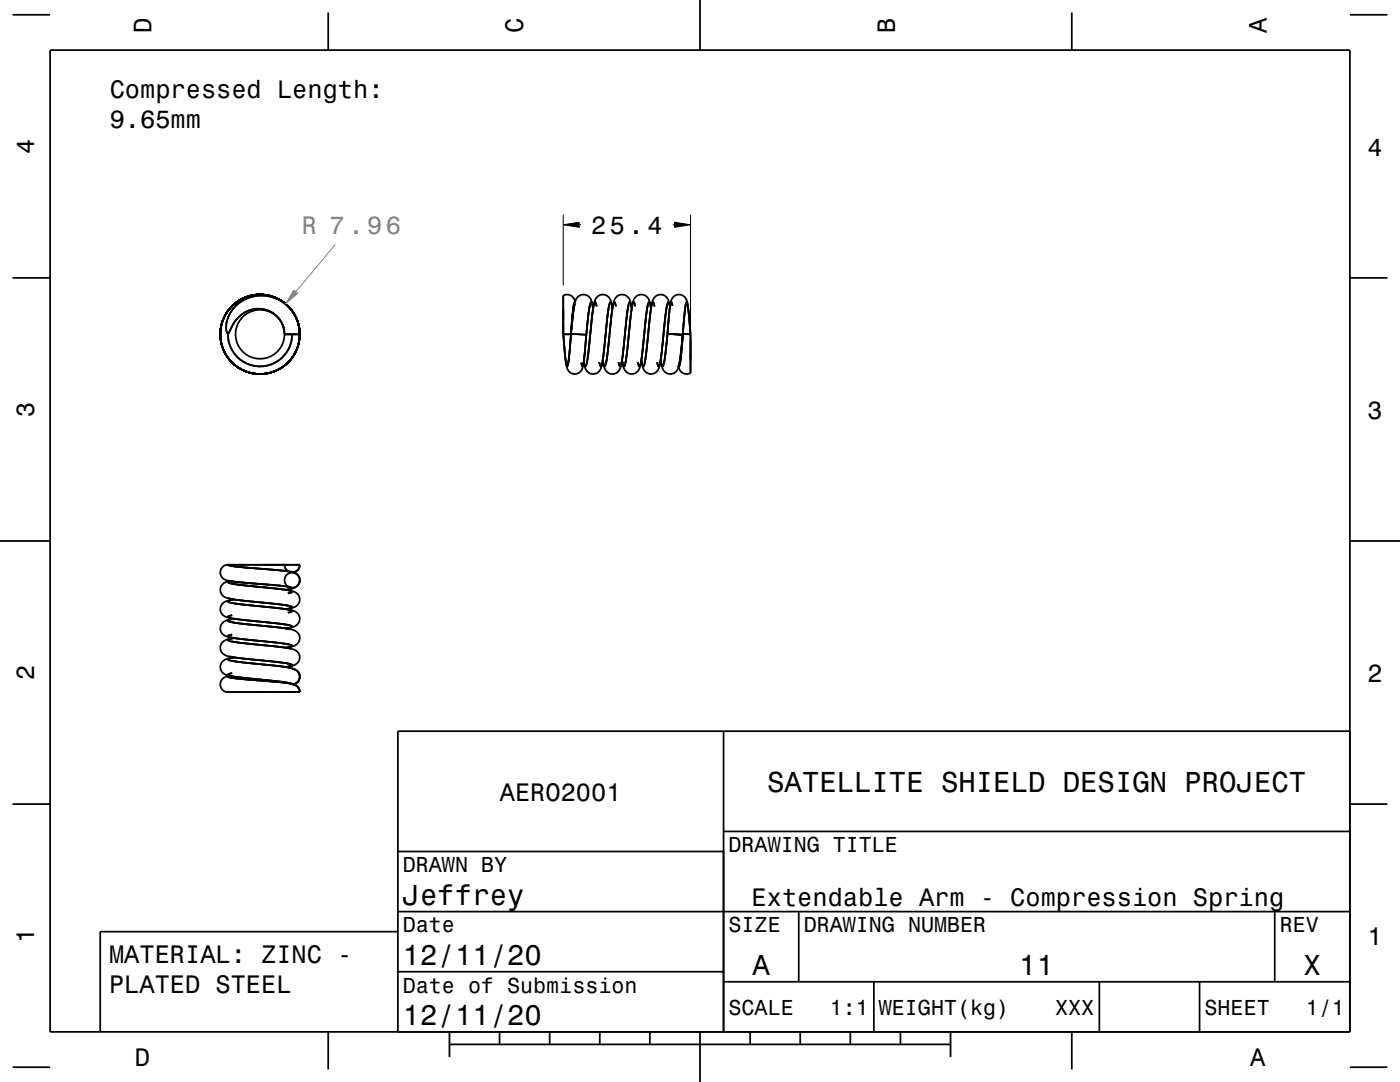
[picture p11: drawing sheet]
<svg xmlns="http://www.w3.org/2000/svg" width="279mm" height="216mm" viewBox="0 0 279 216" stroke-linecap="round" stroke-linejoin="round" font-family="sans-serif">
<path d="M112.4 42.9v14.1M137.8 42.9v21.8" fill="none" stroke="#000" stroke-width=".2"/>
<g fill="none" stroke="#000" stroke-width=".35">
<path d="M2.5 2.9h7.5M10 10h259.4v195.9h-259.4zM65.5 2.5v7.5M139.7 0v10M213.9 2.5v7.5M269.4 2.9h7.5M2.5 55.4h7.5M50.3 58.9l-1.3 .4M51.5 58.8h-.6M52.1 58.8l2.1 .3M54.3 59.2l.7 .2M269.4 55.4h7.5"/>
<path d="M44 66.2v1M44 67.8l.5 1.8M44.9 70.4l1.1 1.6M45.5 66.5a6.4 6.4 0 0 0 6.3 6.6 6.4 6.4 0 0 0 6.5-6.4 6.4 6.4 0 0 1-6.5 6.4 6.4 6.4 0 0 1-6.3-6.6zM45.5 66.5h-.1a4.3 4.3 0 0 1 .7-4.4 7.6 7.6 0 0 1 8.6-2.7 7.6 7.6 0 0 1 5.1 7.3M45.5 66.5h.1a7.4 7.4 0 0 1 4.8-4.8 5.2 5.2 0 0 1 6.4 5M45.5 66.5l.2-.1a6.5 6.5 0 0 1 6.1-4.8 5.1 5.1 0 0 1 5 5.1M45.5 66.5h-.1a5.2 5.2 0 0 1 1.8-5.6 7.6 7.6 0 0 1 8.2-1.2 7.6 7.6 0 0 1 4.4 7M45.6 61.9a7.9 7.9 0 0 0-1.6 3.8M46.6 72.6l1 .8M47.6 60.1l-1.6 1.3M48.8 74l1.9 .5 1.7 .1"/>
<path d="M55 74l-2.2 .6M55.4 63.3l.1 .1M55.5 70h.1M55.9 73.6h-.2M56.8 66.7h3M56.9 60.5l.2 .2M57.1 72.7l-.2 .2M57.4 61l1.4 1.7M58.5 71l-1.1 1.5M59.2 63.6a7.9 7.9 0 0 1 .6 3.1M59.2 69.8h.1M59.7 68.3l-.5 1.4"/>
<path d="M59.8 66.7v.1M112.4 66.7h1.5M112.4 66.7a27.5 27.5 0 0 0 .8 6.9 1.64 1.64 0 0 0 1.9 1 1.64 1.64 0 0 0 1.3-1.6l.6-6.2M114 66.6l-.5 5.3-.2 1-.1 .2-.1-.1a26 26 0 0 1-.7-6.3M114 66.6l-.4 4.6-.4 1.9-.2-.6-.2-1.4-.4-4.4M114 66.6l-.6 5.9v-.1M114 66.6l3 .2M114 66.6h.5M114 66.5v.1M114.3 66.6h.2zM114.5 61v-.1l-.6 5.8M114.5 66.6l2.5 .2"/>
<path d="M114.7 60.6l-.7 5.9M114.8 60.4l-.1-.1-.1 .1-.2 1.1-.5 5.2M114.8 60.3a1.66 1.66 0 0 0-2.4-1.3v7.7M117 66.8l-.4 4.9-.3 1.4-.3-.7 .1 .6h.2a24.4 24.4 0 0 0 .7-6.2zM117 66.8h.1M117.7 61.2v-.2l-.7 5.8M117.8 66.6l-.5 5-.5 1.5-.3-.9 .3 .9 .5-1.6zM117.8 66.6l-.7 5.8 .1-.1M117.9 60.3l.3 .3 .2 1-.3-1.1-.1-.2-.4 1.3-.6 5.2 .3-2.6a11.9 11.9 0 0 1 .6-3.8zM118.4 61.5a2.94 2.94 0 0 0-1.4-2.6 1.68 1.68 0 0 0-2.2 1.2l-.4 2-.4 4.4M118.7 60.3l.2 .1 .2 .8-.2-.7-.2-.2a3.6 3.6 0 0 0-.4 2.1l-.5 4.2 .6-5.1zM120.9 66.8l-.6 4.8-.4 1.5-.3-.8"/>
<path d="M120.9 66.8l-.1 .7a22.1 22.1 0 0 1-.9 6.1 1.67 1.67 0 0 1-1.8 1 1.67 1.67 0 0 1-1.4-1.5l-.2-.9M121.5 61.2l.1-.2-.7 5.8M121.6 67l-.7 5.4 .1-.1M121.7 66.6l-.6 5-.2 1.1-.2 .4-.4-1.2 .4 1.2 .4-1.3zM121.7 66.6h.1M121.8 60.3l.2 .3 .2 1-.2-1.1-.2-.2a5.1 5.1 0 0 0-.5 2.4l-.4 4.1 .5-5zM122.2 61.5a2.68 2.68 0 0 0-1.5-2.7 1.76 1.76 0 0 0-2.1 1.6l-.8 6.2M122.6 60.3l-.5 1.7-.4 4.6 .3-3.8a4.9 4.9 0 0 1 .6-2.5l.3 .9-.1-.7zM124.1 71.9l.2 .9M124.7 66.8l-.5 4.9-.3 1.2-.2 .2-.3-.8 .4 .8 .4-1.9zM124.7 66.8l-.2 1.9a14.2 14.2 0 0 1-.9 5.1 1.7 1.7 0 0 1-1.9 .8 1.7 1.7 0 0 1-1.2-1.7l-.2-1M124.7 66.8h.1"/>
<path d="M124.8 72.6l-.2 .5-.3-.3M125.4 61.2v-.2l-.7 5.8M125.5 66.6l-.7 5.8 .1-.1M125.5 66.3l-.7 6.3M125.5 66.3v.3M125.6 60.3l.3 .3 .2 1-.3-1.1-.2-.2a5.2 5.2 0 0 0-.5 2.4l-.4 4.1 .6-5zM126.1 61.5l-.1-.3a2.47 2.47 0 0 0-1.4-2.4 1.76 1.76 0 0 0-2.2 1.6l-.7 6.2M126.8 61.2l-.4-.9-.3 .9-.6 5.1M128.4 68.1l-.4 3.8-.2 1-.2 .2-.3-.8 .3 .8 .4-1.1zM128.6 66.8l-.2 1.8a14.5 14.5 0 0 1-.9 5.2 1.7 1.7 0 0 1-1.9 .8 1.7 1.7 0 0 1-1.3-1.7l-.2-1M128.6 66.8l-.2 1.3M129.2 61.2l.1-.2-.7 5.8"/>
<path d="M129.3 60.6l.3-.3 .2 .6M129.3 60.6l-.7 6.2M129.4 66.6l-.6 5-.2 1.1-.2 .4-.4-1.2 .4 1.2 .3-1zM129.4 66.6l-.8 5.8 .1-.1M129.8 60.9l.1 .7M129.9 61.5v-.3a2.47 2.47 0 0 0-1.5-2.4 1.76 1.76 0 0 0-2.1 1.6l-.8 6.2M130.6 61.2l-.3-.9-.4 1.5-.5 4.8M132.4 66.8l-.6 5.1-.3 1.2-.4-.8 .3 .8 .4-.9zM132.4 66.8l-.2 1.9a14.3 14.3 0 0 1-.9 5.1 1.7 1.7 0 0 1-1.9 .8 1.7 1.7 0 0 1-1.2-1.7l-.2-1M133.1 61.2v-.2l-.7 5.8M133.2 66.6l.2-2.2a13.1 13.1 0 0 1 .7-4.8 1.61 1.61 0 0 1 1.7-.8 1.61 1.61 0 0 1 1.3 1.4l.7 6.5M133.2 66.6l-.7 5.8 .1-.1"/>
<path d="M133.2 66.6l3.1 .2M133.2 66.6l-.8 6.2a.21 .21 0 0 1 0 .2 .21 .21 0 0 1-.3 0l-.3-1.1M133.3 60.3l-.4 1.6-.5 4.9 .6-5 .3-1.5 .2 .1 .2 .8-.2-.8zM133.7 61.1a2.45 2.45 0 0 0-1.4-2.3 1.77 1.77 0 0 0-2.2 1.6l-.7 6.2M133.9 60.3l.3 .7-.3-.7a29.7 29.7 0 0 0-.7 6.3l.4-4.7zM136.3 66.8l-.2 1.8a14.6 14.6 0 0 1-.9 5.2 1.7 1.7 0 0 1-1.9 .8 1.7 1.7 0 0 1-1.3-1.7l-.2-1M136.3 66.8l-.6 5.3-.3 .9-.1 .1-.1-.1M136.3 66.6l-.5 5.3-.3 1.2-.1-.1 .1 .1 .2-.3 .1-1.2zM136.3 66.6l-.6 5.9v-.1M136.3 66.6l1.5 .1M136.3 66l.4-4 .3-1.7 .3 1 .5 5.4M136.8 61v-.1l-.5 5.9"/>
<path d="M137.8 66.7l-.5-5.6-.3-.8-.3 1.3-.4 5.2M137.8 66.7v7.7a1.62 1.62 0 0 1-2.4-1.1M0 107.9h10M45.5 119.2l1.1 .4 3.3 .4M45.5 115.8l1.6 .3 6 .5a17.8 17.8 0 0 1 5.2 .7 9.4 9.4 0 0 0-3.9-.6l-6.7-.5zM45.5 112.7l1.5 .4 9 .7 2.3 .4-2.2-.4-9-.7zM45.5 116.1l.3 .2 1.1 .3 4.9 .5-5.3-.6-1-.3 .4-.3zM45.8 115.9a1.73 1.73 0 0 0-1.7 1.2 1.73 1.73 0 0 0 .7 2 12.5 12.5 0 0 0 4.7 .9l2.3 .2M46.2 112.9h-.1l5.8 .6a28.9 28.9 0 0 1 6.9 .8l.6 .5M46.3 116.5l-.1-.1 5.8 .7M46.7 119.6a2.94 2.94 0 0 0-2.6 1.3 1.69 1.69 0 0 0 1.2 2.3l2.1 .4 4.4 .4M46.7 119.6l-1.2 .4a9.3 9.3 0 0 0 3.4 .7l7 .7 1.5 .2 .9 .3-.9 .4"/>
<path d="M51.8 117.1h.2M52 117.1l4.6 .5 1.7 .5-.9 .3 .9-.4a4.7 4.7 0 0 0-2.5-.5zM52 117.1a26.7 26.7 0 0 1 6.8 1 1.68 1.68 0 0 1 1 1.8 1.68 1.68 0 0 1-1.5 1.4l-1.2 .3M57.5 117l.8 .3M57.5 114l-.5-.6-.2-.7 .2 .7 .5 .6M58.3 114.2h.1M58.3 117.3l-1.3 .4M58.3 114.2l.5 .1 .6 .5M58.3 114.2a1.52 1.52 0 0 1 1.5 1.6 1.52 1.52 0 0 1-1.5 1.5M58.3 114.2a1.52 1.52 0 0 0-1.5 1.6 1.52 1.52 0 0 0 1.5 1.5M58.6 114.2a1.52 1.52 0 0 0 1.2-1.5h-14.7a1.61 1.61 0 0 0-1.1 1.6 1.61 1.61 0 0 0 1.3 1.5l1.9 .3 10.5 1M59.4 113.7l-.7 .5"/>
<path d="M59.4 114.8l.4 1M59.8 115.8a1.53 1.53 0 0 1-1.5 1.5M59.8 115.8a1.78 1.78 0 0 1-1.5 1.7l-1.2 .2M269.4 107.9h10M45.5 135l.1 .1a28.1 28.1 0 0 0 6.3 .7l4.8 .4 1.6 .4-1-.3-9.6-.9-2.2-.4 .4-.1zM45.5 123l.8-.2-.8 .3a4.9 4.9 0 0 0 2.5 .5l3.8 .4-4.6-.5-1.5-.2zM45.5 127.7l1.2-.4-1 .2-.2 .3a4.9 4.9 0 0 0 2.6 .5l2.3 .2-4.1-.5-.6-.1zM45.5 123.8l1.2-.3-1 .2-.2 .2a5.1 5.1 0 0 0 2.4 .5l4.1 .4-5-.5-1.1-.2zM45.7 131.4l-.2 .2 .6 .2 5 .6M45.7 134.9a1.67 1.67 0 0 0-1.7 1.3 1.67 1.67 0 0 0 1.1 1.9h14.7M45.8 131l6 .7M46.2 135.3l-.1-.1 5.9 .6a27.9 27.9 0 0 1 6.8 .8 1.63 1.63 0 0 1 1 1.5"/>
<path d="M46.3 134.3l-.8 .4 1.5 .4 4.8 .5M46.3 126.6l-.8 .3 1.2 .4 5.1 .6M46.3 131.9l-.1-.1 5.8 .7a28.2 28.2 0 0 1 6.7 1 1.7 1.7 0 0 1 1.1 1.5M46.3 128h-.1l5.8 .7M46.3 124.2l-.1-.1 5.8 .7M46.3 120.3h-.1l5.8 .7a26.1 26.1 0 0 1 6.8 .9 1.67 1.67 0 0 1 1 1.8 1.67 1.67 0 0 1-1.5 1.5l-1.2 .2M46.7 131.2a2.92 2.92 0 0 0-2.6 1.3 1.69 1.69 0 0 0 1.2 2.2l2.1 .4 4.4 .5M46.7 127.3a2.93 2.93 0 0 0-2.6 1.3 1.68 1.68 0 0 0 1.2 2.3l2 .4 4.5 .4M46.7 123.5a2.94 2.94 0 0 0-2.6 1.3 1.68 1.68 0 0 0 1.2 2.2l2.1 .4 4.4 .5M46.7 131.2l-1 .2M49.9 120l1.6 .2M50.4 128.5l5.4 .6 2.2 .3"/>
<path d="M51.1 132.4l5.6 .7 1.3 .2 .3 .2M51.5 120.2l6.3 .7M51.5 120.2h.3M51.8 131.7h.1M51.8 135.6l4.3 .4 2 .4M51.8 131.7l4 .5a5.2 5.2 0 0 1 2.5 .5l-.2 .1-1 .3 1.2-.4a1.41 1.41 0 0 0-1.3-.4zM51.8 127.9l5 .5 1.5 .4-.3 .2-1 .2 1.1-.2 .2-.2a5.2 5.2 0 0 0-2.4-.5zM51.8 124l5 .6 1.1 .2 .4 .2-1.3 .4 1.3-.4-1.3-.4zM51.8 135.6l5.7 .7-.1-.1M51.8 131.7l5.8 .7h-.2M51.8 127.9l5.8 .7-.2-.1M51.8 124l5.8 .7h-.2"/>
<path d="M51.8 120.2l5.8 .7-.2-.1M51.9 128.7h.1M52 124.8l5.7 .7M52 128.7a26.7 26.7 0 0 1 6.7 .9 1.68 1.68 0 0 1 1.1 1.8 1.68 1.68 0 0 1-1.5 1.5l-1.2 .2M52 124.8a26.7 26.7 0 0 1 6.8 1 1.68 1.68 0 0 1 1 1.8 1.68 1.68 0 0 1-1.5 1.4l-1.2 .3M57.4 136.2l.1 .1M57.8 120.9l.5 .2-.3 .3M58 121.4l-1 .1M58.3 133.5a1.52 1.52 0 0 1 1.5 1.4 1.52 1.52 0 0 1-1.2 1.6M58.3 136.6a1.53 1.53 0 0 1 1.5 1.5M58.3 133.5a1.53 1.53 0 0 1 1.5 1.5M59.8 135a1.64 1.64 0 0 1-1.1 1.6"/>
<path d="M59.8 135a1.52 1.52 0 0 1-1.5 1.5M144.4 145.9v60M269.4 145.9h-190v60M2.5 160.5h7.5M79.4 169.9h65M144.4 165.9h125M269.4 160.5h7.5M79.4 193.9h65M79.4 181.9h190M79.4 185.9h-59.4v20M144.4 195.9h125M159.4 181.9v14"/>
<path d="M174.4 195.9v10M219.4 195.9v10M239.4 195.9v10M254.4 181.9v14M2.5 213h7.5M65.5 205.9v7.5M89.7 208.4h100M89.7 205.9v5M99.7 205.9v2.5M109.7 205.9v2.5M119.7 205.9v2.5M129.7 205.9v2.5"/>
<path d="M139.7 205.9v10M149.7 205.9v2.5M159.7 205.9v2.5M169.7 205.9v2.5M179.7 205.9v2.5M189.7 205.9v5M213.9 205.9v7.5M269.4 213h7.5"/>
<circle cx="51.9" cy="66.7" r="4.9"/>
<circle cx="51.9" cy="66.7" r="7.9"/>
</g>
<path d="M58.7 57.9l.7 .6-2.4 2.1z" fill-rule="evenodd" fill="#808080"/>
<path d="M58.7 57.9l.7 .6-2.4 2.1zM66.9 48.8l-7.9 9.4" fill="none" stroke="#808080" stroke-width=".2"/>
<g fill="#000">
<path d="M112.4 44.9l3.2-.6v1.1z" fill-rule="evenodd"/>
<path d="M134.6 44.3l3.2 .6-3.2 .5z" fill-rule="evenodd"/>
</g>
<path d="M112.4 44.9l3.2-.6v1.1zM115.6 44.9h.4M134.3 44.9h.3M134.6 44.3l3.2 .6-3.2 .5z" fill="none" stroke="#000" stroke-width=".2"/>
<g font-size="5.8">
<text x="153.1" y="158">SATELLITE SHIELD DESIGN PROJECT</text>
<text x="80.4" y="180.5">Jeffrey</text>
<text x="80.4" y="192.5">12/11/20</text>
<text x="150.2" y="194.5">A</text>
<text x="203.4" y="194.5">11</text>
<text x="260.2" y="194.5">X</text>
<text x="80.4" y="204.5">12/11/20</text>
</g>
<g font-size="5">
<text x="30.2" y="6.5" transform="rotate(-90 30.2 6.5)">D</text>
<text x="104.4" y="6.5" transform="rotate(-90 104.4 6.5)">C</text>
<text x="178.6" y="6.5" transform="rotate(-90 178.6 6.5)">B</text>
<text x="252.8" y="6.5" transform="rotate(-90 252.8 6.5)">A</text>
<text x="21.9" y="19.5">Compressed Length:</text>
<text x="21.9" y="25.5">9.65mm</text>
<text x="6.8" y="30.7" transform="rotate(-90 6.8 30.7)">4</text>
<text x="272.9" y="31">4</text>
<text x="118" y="46.6">25.4</text>
<text x="6.8" y="83.2" transform="rotate(-90 6.8 83.2)">3</text>
<text x="272.9" y="83.5">3</text>
<text x="6.8" y="135.7" transform="rotate(-90 6.8 135.7)">2</text>
<text x="272.9" y="136">2</text>
<text x="99.8" y="159.7">AERO2001</text>
<text x="150" y="180.8">Extendable Arm - Compression Spring</text>
<text x="6.8" y="188.2" transform="rotate(-90 6.8 188.2)">1</text>
<text x="272.9" y="188.5">1</text>
<text x="21.8" y="192.2">MATERIAL: ZINC -</text>
<text x="21.8" y="198.2">PLATED STEEL</text>
<text x="26.9" y="212.7">D</text>
<text x="249.5" y="212.7">A</text>
</g>
<text font-size="5" fill="#808080" x="60.2" y="46.7">R 7.96</text>
<g font-size="4.3">
<text x="145.4" y="170.1">DRAWING TITLE</text>
<text x="80.4" y="174.1">DRAWN BY</text>
<text x="80.4" y="186.1">Date</text>
<text x="145.4" y="186.1">SIZE</text>
<text x="160.4" y="186.1">DRAWING NUMBER</text>
<text x="255.4" y="186.1">REV</text>
<text x="80.4" y="198.1">Date of Submission</text>
<text x="145.4" y="202.5">SCALE</text>
<text x="165.6" y="202.5">1:1</text>
<text x="175.4" y="202.5">WEIGHT(kg)</text>
<text x="210.6" y="202.5">XXX</text>
<text x="240.4" y="202.5">SHEET</text>
<text x="260.6" y="202.5">1/1</text>
</g>
</svg>
